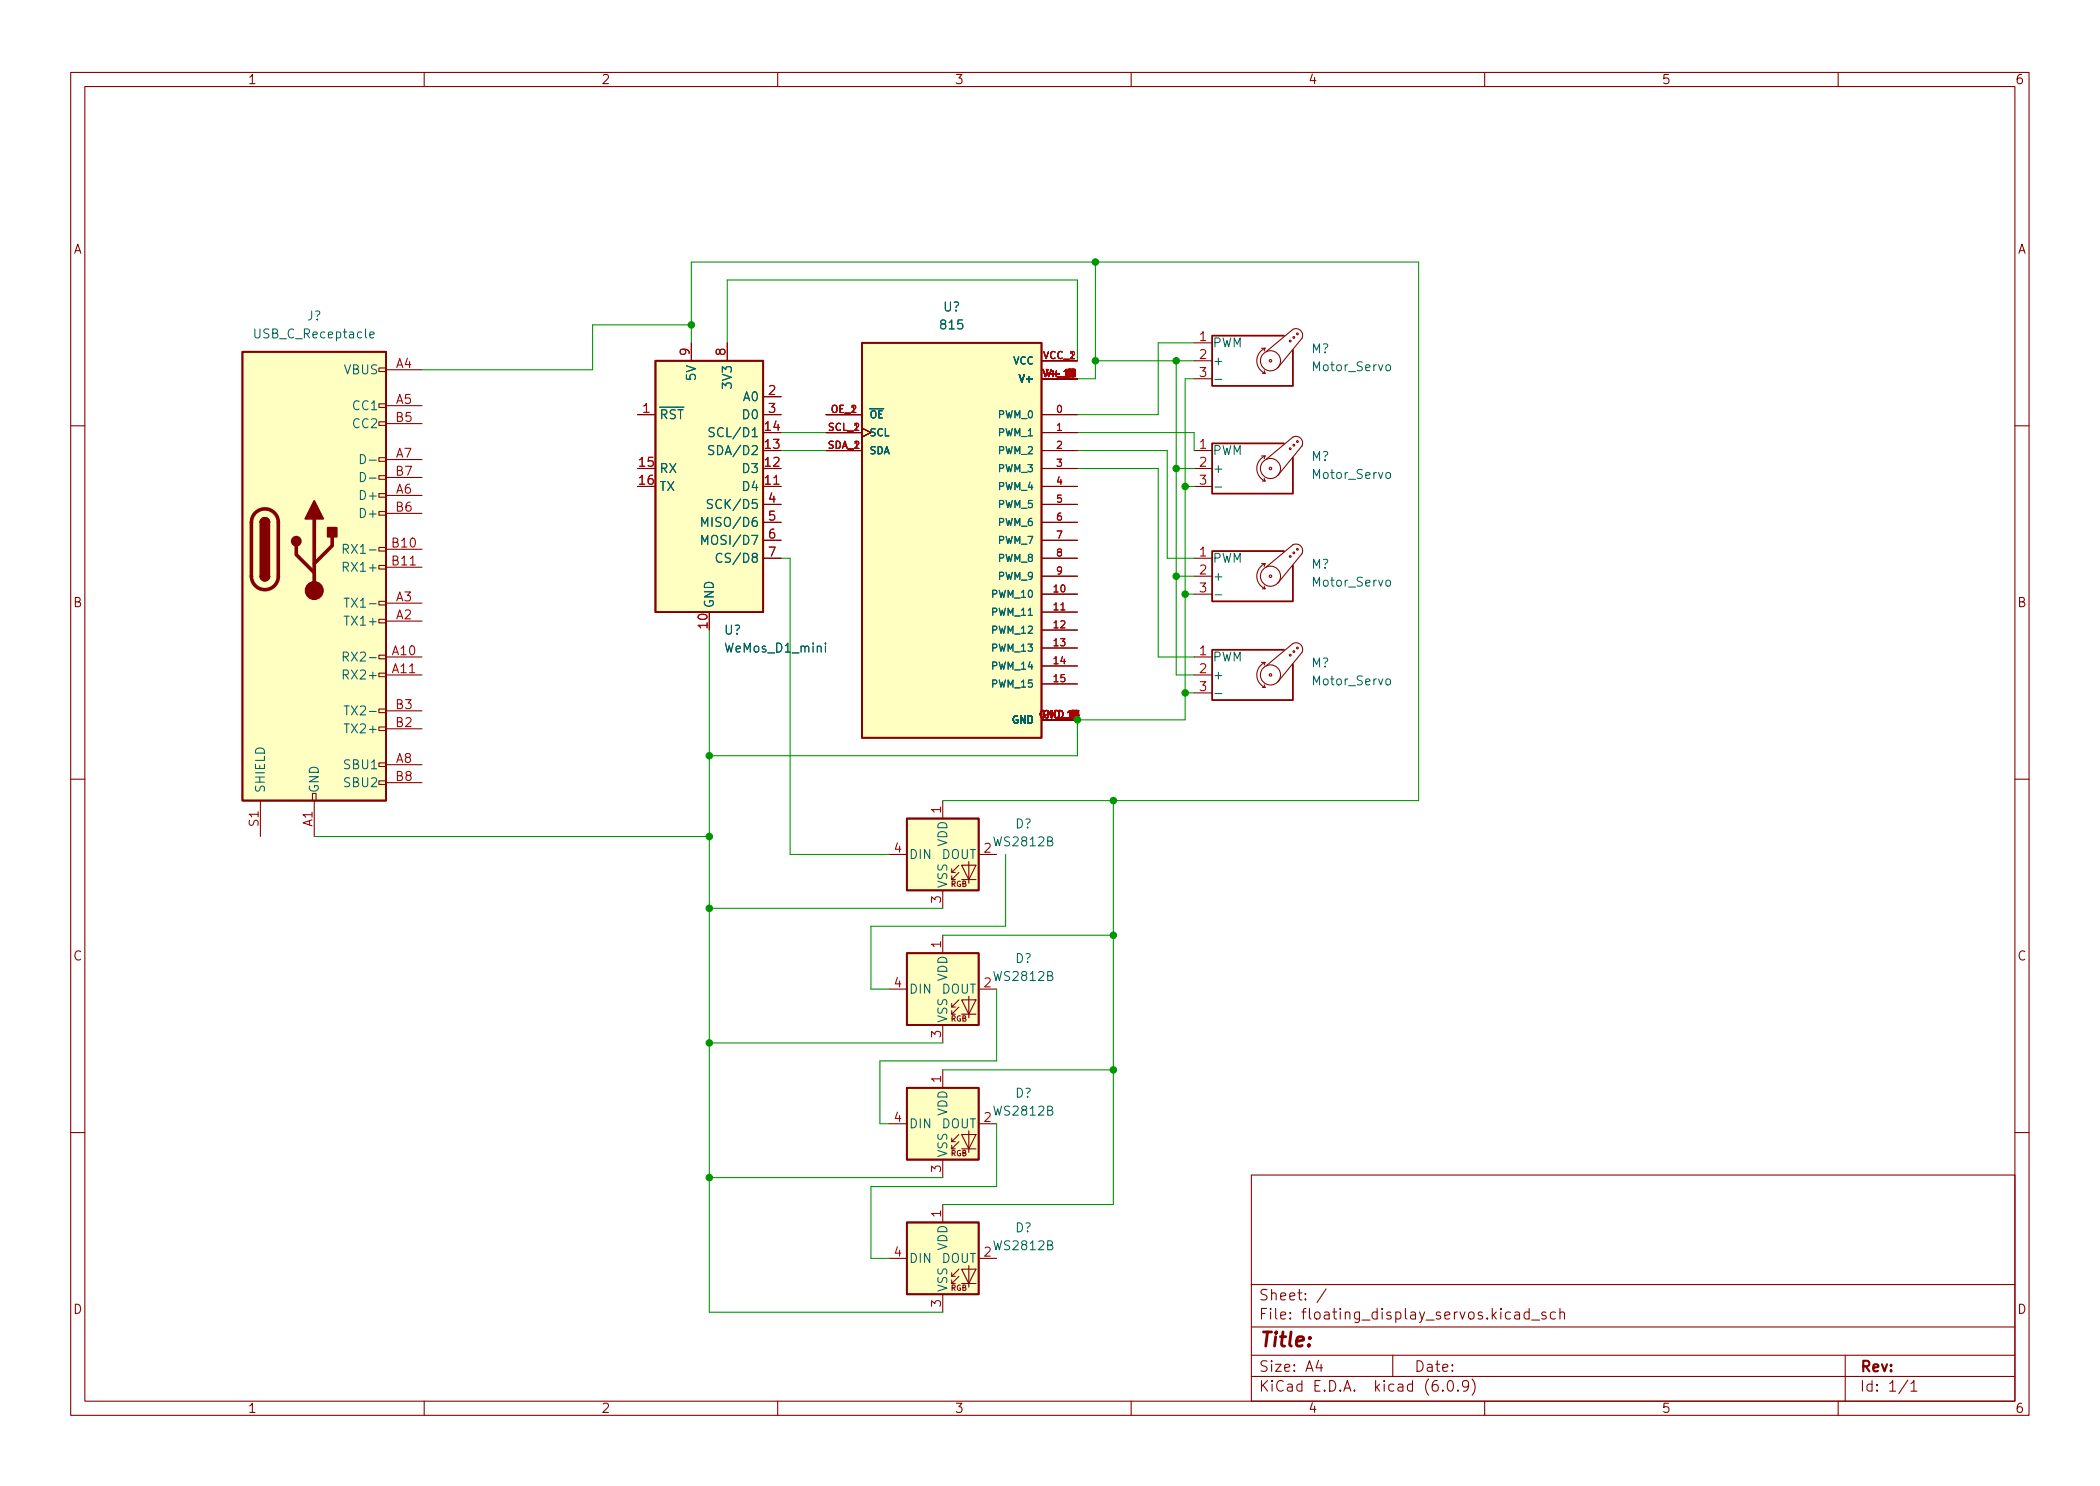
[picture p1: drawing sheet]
<svg xmlns="http://www.w3.org/2000/svg" width="297mm" height="210mm" viewBox="0 0 297 210" stroke-linecap="round" stroke-linejoin="round" font-family="sans-serif">
<g fill="none" stroke="#840000" stroke-width=".15">
<path d="M10 10.2h277v190.1h-277zM12 12.2h273v186.1h-273zM60 10.2v2M110 10.2v2M160 10.2v2M210 10.2v2M260 10.2v2M53.6 59.7h1v.5h-1zM53.6 57.1h1v.6h-1zM53.6 52.1h1v.5h-1zM54.6 52.3h5.1M54.6 57.4h5.1"/>
<path d="M54.6 59.9h5.1M90.2 58.7h2.5M97.8 48.5v2.5M102.9 48.5v2.5M107.9 58.7h2.6M107.9 56.1h2.6M116.8 58.7h5.1M147.3 58.7h5.1M147.3 53.6h5.1M147.3 51h5.1M168.9 53.6h2.5M168.9 51h2.5"/>
<path d="M168.9 48.5h2.5M178.4 49.3h.5M178.6 52.8h.3M178.8 52.4l.1 .4M178.9 49.3a1.93 1.93 0 0 0-1.1 1.7 1.93 1.93 0 0 0 1.1 1.8M178.9 49.3l-.1 .4M179.1 49.8l3.8-3.2a.94 .94 0 0 1 1.1 .2 .94 .94 0 0 1 .1 1.1l-3.4 4.2M10 60.2h2M53.6 77.5h1v.5h-1zM53.6 72.4h1v.5h-1zM53.6 69.8h1v.6h-1zM53.6 67.3h1v.5h-1z"/>
<path d="M53.6 64.8h1v.5h-1zM54.6 70.1h5.1M54.6 65h5.1M54.6 77.7h5.1M54.6 72.6h5.1M54.6 67.6h5.1M107.9 68.8h2.6M107.9 71.4h2.6M107.9 73.9h2.6M107.9 76.4h2.6M107.9 79h2.6M116.8 61.2h5.1"/>
<path d="M116.8 63.7h5.1M121.9 60.6l1.3 .6-1.3 .6M147.3 68.8h5.1M147.3 71.4h5.1M147.3 73.9h5.1M147.3 76.4h5.1M147.3 79h5.1M147.3 61.2h5.1M147.3 63.7h5.1M147.3 66.3h5.1M168.9 68.8h2.5M168.9 79h2.5"/>
<path d="M168.9 63.7h2.5M168.9 66.3h2.5M178.4 79.8h.5M178.4 64.5h.5M178.6 68.1h.3M178.8 67.7l.1 .4M178.9 79.8a1.93 1.93 0 0 0-1.1 1.7 1.93 1.93 0 0 0 1.1 1.8M178.9 64.5a1.93 1.93 0 0 0-1.1 1.8 1.93 1.93 0 0 0 1.1 1.8M178.9 79.8l-.1 .3M178.9 64.5l-.1 .4M179.1 65l3.8-3.2a.94 .94 0 0 1 1.1 .2 .94 .94 0 0 1 .1 1.1l-3.4 4.2M285 60.2h2"/>
<path d="M53.6 95.2h1v.6h-1zM53.6 92.7h1v.5h-1zM53.6 87.6h1v.5h-1zM53.6 85.1h1v.5h-1zM53.6 80h1v.5h-1zM54.6 93h5.1M54.6 95.5h5.1M54.6 87.9h5.1M54.6 85.3h5.1M54.6 80.3h5.1M147.3 84.1h5.1M147.3 86.6h5.1"/>
<path d="M147.3 89.1h5.1M147.3 91.7h5.1M147.3 94.2h5.1M147.3 96.8h5.1M147.3 81.5h5.1M168.9 93h2.5M168.9 95.5h2.5M168.9 84.1h2.5M168.9 81.5h2.5M168.9 98h2.5M178.4 93.7h.5M178.6 83.3h.3"/>
<path d="M178.6 97.3h.3M178.8 82.9l.1 .4M178.8 96.9l.1 .4M178.9 93.7a1.93 1.93 0 0 0-1.1 1.8 1.93 1.93 0 0 0 1.1 1.8M178.9 93.7l-.1 .4M179.1 80.3l3.8-3.2a.94 .94 0 0 1 1.1 .2 .94 .94 0 0 1 .1 1.1l-3.4 4.1M179.1 94.2l3.8-3.1a.94 .94 0 0 1 1.1 .1 .94 .94 0 0 1 .1 1.1l-3.4 4.2M10 110.2h2M36.8 113.3v5.1M44.2 112.3h.5v1h-.5zM44.4 113.3v5.1M53.6 110.5h1v.5h-1z"/>
<path d="M53.6 107.9h1v.6h-1zM53.6 102.9h1v.5h-1zM53.6 100.3h1v.5h-1zM54.6 108.2h5.1M54.6 103.1h5.1M54.6 100.6h5.1M54.6 110.7h5.1M133.3 113.3v2.5M147.3 101.8h5.1M285 110.2h2M125.7 120.9h2.6M125.7 139.9h2.6"/>
<path d="M133.3 126v2.5M133.3 132.3v2.6M134.6 123.4h.5M135.6 123.4l-1 1.1v-.6M135.6 122.4l-1 1v-.5M136 122.4h2l-1 2.1zM136 124.5h2M137 121.9v3.1M138.4 120.9h2.6M138.4 139.9h2.6M125.7 159h2.6M133.3 145v2.6"/>
<path d="M133.3 151.4v2.5M134.6 142.5h.5M135.6 142.5l-1 1v-.5M135.6 141.5l-1 1v-.5M136 141.5h2l-1 2zM136 143.5h2M137 141v3M138.4 159h2.6M10 160.2h2M125.7 178h2.6M133.3 164.1v2.5M133.3 170.4v2.6"/>
<path d="M134.6 161.5h.5M135.6 161.5l-1 1.1v-.6M135.6 160.5l-1 1v-.5M135.6 179.6l-1 1v-.5M136 160.5h2l-1 2.1zM136 179.6h2l-1 2zM136 162.6h2M137 160v3.1M137 179.1v3M138.4 178h2.6M177 166.3h108v32h-108zM285 160.2h2"/>
<path d="M60 198.3v2M110 198.3v2M133.3 183.1v2.6M134.6 180.6h.5M135.6 180.6l-1 1v-.5M136 181.6h2M160 198.3v2M177 194.8h108M177 191.8h108M177 187.8h108M177 181.8h108M186.5 192.5l-.4 1h1"/>
<path d="M186.9 193v1M187.6 182.4l-1.3 1.9M197 191.8v3M204.1 196.7v.1h-.1l.1-.1v.1M204.9 195.4a.36 .36 0 0 1 .6 .2 .77 .77 0 0 1-.4 1.2 1 1 0 0 1-.2-1.4zM206.2 196.7l.1 .1h-.1h-.1l.1-.1v.1M207.7 196l-.3 .3h-.3l-.2-.3v-.4l.1-.2 .4-.1 .2 .2a.99 .99 0 0 1-.3 1.3h-.3M208.2 195.1a1.72 1.72 0 0 1 0 2.3M210 198.3v2M214.3 185.7l.1-.1 .5 .1v.9M214.9 186l-.5 .1a.29 .29 0 0 0-.2 .2 .29 .29 0 0 0 .2 .3h.5M216.3 185.7l-.4-.1-.3 .3v.4l.1 .3h.2h.4"/>
<path d="M216.3 185.1v1.5M216.6 186.8h1.2M218.6 185.7l-.3-.1-.2 .2v.3l.5 .1 .1 .1-.1 .3h-.1h-.4M220 185.7l-.4-.1-.3 .3v.4l.1 .3h.2h.4M220.6 185.8a.37 .37 0 0 1 .7 0v.8M220.6 185.1v1.5M260 198.3v2M261 191.8v6.5M269.9 195.3l-1.3 1.9M270.3 195.8l.4-.5v1.5M270.3 196.8h.9"/>
<circle cx="179.7" cy="51" r=".18"/>
<circle cx="179.7" cy="51" r="1.42"/>
<circle cx="182.5" cy="48.3" r=".13"/>
<circle cx="183" cy="47.7" r=".13"/>
<circle cx="183.5" cy="47.2" r=".13"/>
<circle cx="179.7" cy="66.3" r=".18"/>
<circle cx="179.7" cy="66.3" r="1.42"/>
<circle cx="182.5" cy="63.5" r=".13"/>
<circle cx="182.5" cy="78.7" r=".13"/>
<circle cx="183" cy="78.2" r=".13"/>
<circle cx="183" cy="63" r=".13"/>
<circle cx="183.5" cy="77.7" r=".13"/>
<circle cx="183.5" cy="62.5" r=".13"/>
<circle cx="179.7" cy="81.5" r=".18"/>
<circle cx="179.7" cy="95.5" r=".18"/>
<circle cx="179.7" cy="81.5" r="1.42"/>
<circle cx="179.7" cy="95.5" r="1.42"/>
<circle cx="182.5" cy="92.7" r=".13"/>
<circle cx="183" cy="92.2" r=".13"/>
<circle cx="183.5" cy="91.7" r=".13"/>
</g>
<g fill="#ffffc2" stroke="#ffffc2" stroke-width=".14">
<path d="M128.3 153.9h10.1v10.2h-10.1z"/>
<path d="M128.3 115.8h10.1v10.2h-10.1z"/>
<path d="M128.3 173h10.1v10.1h-10.1z"/>
<path d="M34.3 49.8h20.3v63.5h-20.3z"/>
<path d="M128.3 134.9h10.1v10.1h-10.1z"/>
<path d="M92.7 51h15.2v35.6h-15.2z"/>
<path d="M121.9 48.5h25.4v55.9h-25.4z"/>
</g>
<g fill="none" stroke="#840000" stroke-width=".25">
<path d="M34.3 49.8h20.3v63.5h-20.3zM92.7 51h15.2v35.6h-15.2zM121.9 48.5h25.4v55.9h-25.4zM181.6 47.5h-10.2v7.1h11.5v-5.1M36.8 73.9a.64 .64 0 0 1 .7-.6 .64 .64 0 0 1 .6 .6M181.6 78h-10.2v7.1h11.5v-5.1M181.6 62.7h-10.2v7.1h11.5v-5M36.8 81.5a.64 .64 0 0 0 .7 .7 .64 .64 0 0 0 .6-.7M181.6 91.9h-10.2v7.2h11.5v-5.1M128.3 115.8h10.1v10.2h-10.1zM128.3 134.9h10.1v10.1h-10.1zM128.3 153.9h10.1v10.2h-10.1z"/>
<path d="M128.3 173h10.1v10.1h-10.1z"/>
</g>
<path d="M36.1 72.6a1.91 1.91 0 0 1 2.1-.5 1.91 1.91 0 0 1 1.2 1.8v7.6a1.91 1.91 0 0 1-1.9 1.9 1.91 1.91 0 0 1-1.9-1.9v-7.6a1.91 1.91 0 0 1 .5-1.3zM41.9 77.2v1.3l2.5 2.5M44.4 73.4v10.2M47 75.9v1.3l-2.6 2.6" fill="none" stroke="#840000" stroke-width=".51"/>
<g fill="#840000" stroke="#840000" stroke-width=".25">
<path d="M36.8 81.5h1.3a.64 .64 0 0 1-.6 .7 .64 .64 0 0 1-.7-.7z"/>
<path d="M36.8 73.9h1.3v7.6h-1.3z"/>
<path d="M37 73.5a.64 .64 0 0 1 .7-.2 .64 .64 0 0 1 .4 .6h-1.3z"/>
<path d="M44.4 70.9l1.3 2.5h-2.5z"/>
<path d="M46.4 74.7h1.2v1.2h-1.2z"/>
<circle cx="41.9" cy="76.6" r=".63"/>
</g>
<circle cx="44.4" cy="83.6" r="1.27" fill="#840000" stroke="#840000" stroke-width=".15"/>
<g fill="none" stroke="#006464" stroke-width=".15">
<path d="M52.3 47.4l.6-.1v-.3h-.4l-.2 .1 .1 .7h.5M171.9 53.7h.9M196.1 51.7l.3-.1 .3 .3v.3l-.3 .3-.3-.1-.1-.2v-.3zM48.6 77.7l.6-.1 .1-.2-.1-.3-.2-.1h-.4v1.3M48.9 77.7l.4 .6M51 64.3a.64 .64 0 0 1 .7 .7 .64 .64 0 0 1-.7 .6zM51 66.9a.64 .64 0 0 1 .7 .6 .64 .64 0 0 1-.7 .6zM52.2 65.1h1M52.2 67.6h1M99.3 74.5v-1.3l.4 .9 .4-.9v1.3M99.3 77v-1.2l.4 .9 .4-.9v1.2M100.8 70.7h-.5l-.2 .1v.4l.6 .2 .1 .3-.3 .2h-.5"/>
<path d="M101 63.1h-.5l-.2 .1v.3l.5 .3 .2 .3-.3 .2h-.5M101 60.6l-.5-.1-.1 .1v.4l.5 .2 .1 .3-.2 .3-.5-.1M102.1 78.4a.51 .51 0 0 0-.6 0 .51 .51 0 0 0-.2 .6 .48 .48 0 0 0 .3 .5 .48 .48 0 0 0 .5-.1M171.9 68.9h.9M196.1 66.9h.3l.3 .2v.4l-.3 .2-.3-.1-.1-.1v-.4zM48.6 92.9h.6l.1-.2-.1-.3-.2-.1h-.4v1.2M48.6 95.5l.6-.1 .1-.2-.1-.3-.2-.1h-.4v1.3M48.6 80.2h.6l.1-.2-.1-.3-.2-.1h-.4v1.2M48.7 87.2h.7M48.7 84.6h.7M48.7 99.9h.7M48.9 92.9l.4 .6"/>
<path d="M49 84.6v1.3M49 99.9v1.3M116.8 91v.1M116.8 91.4v.9M171.9 84.2h.9M171.9 98.1h.9M196.1 82.2l.3-.1 .3 .2v.4l-.3 .2h-.3l-.1-.2v-.4zM196.1 96.1h.3l.3 .2v.4l-.3 .2-.3-.1-.1-.1v-.4zM48.7 102.4h.7"/>
</g>
<g fill="none" stroke="#009600" stroke-width=".15">
<path d="M154.9 37.1v16.5h-2.5M97.8 48.5v-11.4h102.9v76.2h-67.4M97.8 46h-14v6.3h-24.1M102.9 48.5v-8.9h49.5v11.4M154.9 51h14M166.4 51v44.5h2.5M168.9 53.6h-1.3v48.2h-15.2v5.1h-52.1M168.9 48.5h-5.1v10.2h-11.4M110.5 79h1.3v41.9h13.9M110.5 63.7h6.3M110.5 61.2h6.3M152.4 63.7h12.7v15.3h3.8"/>
<path d="M152.4 61.2h16.5v2.5M152.4 66.3h11.4v26.7h5.1M166.4 66.3h2.5M167.6 68.8h1.3M100.3 89.1v96.6h33M166.4 81.5h2.5M167.6 98h1.3M167.6 84.1h1.3M44.4 118.4h55.9M157.5 113.3v57.1h-24.2M100.3 128.5h33M133.3 132.3h24.2"/>
<path d="M141 139.9v10.2h-16.5v8.9h1.2M142.2 120.9v10.2h-19v8.8h2.5M100.3 147.6h33M133.3 151.4h24.2M141 159v8.9h-17.8v10.1h2.5M100.3 166.6h33"/>
</g>
<g fill="#009600" stroke="#009600" stroke-width=".15">
<circle cx="100.3" cy="147.6" r=".46"/>
<circle cx="100.3" cy="166.6" r=".46"/>
<circle cx="100.3" cy="128.5" r=".46"/>
<circle cx="100.3" cy="106.9" r=".46"/>
<circle cx="100.3" cy="118.4" r=".46"/>
<circle cx="97.8" cy="46" r=".46"/>
<circle cx="154.9" cy="37.1" r=".46"/>
<circle cx="154.9" cy="51" r=".46"/>
<circle cx="166.4" cy="66.3" r=".46"/>
<circle cx="167.6" cy="68.8" r=".46"/>
<circle cx="166.4" cy="51" r=".46"/>
<circle cx="167.6" cy="84.1" r=".46"/>
<circle cx="166.4" cy="81.5" r=".46"/>
<circle cx="157.5" cy="151.4" r=".46"/>
<circle cx="157.5" cy="113.3" r=".46"/>
<circle cx="157.5" cy="132.3" r=".46"/>
<circle cx="167.6" cy="98" r=".46"/>
<circle cx="152.4" cy="101.8" r=".46"/>
</g>
<text font-size="2.8" fill="#840000" x="178" y="190.6">Title:</text>
<g font-size="2.1" fill="#840000">
<text x="178" y="184">Sheet: /</text>
<text x="178" y="186.7">File: floating_display_servos.kicad_sch</text>
<text x="178" y="196.9">KiCad E.D.A. kicad (6.0.9)</text>
<text x="178" y="194.1">Size: A4</text>
<text x="200" y="194.1">Date:</text>
<text x="263" y="194.1">Rev:</text>
<text x="263" y="196.9">Id: 1/1</text>
</g>
<g font-size="1.8" fill="#840000">
<text x="35" y="11.9">1</text>
<text x="85" y="11.9">2</text>
<text x="135" y="11.9">3</text>
<text x="185" y="11.9">4</text>
<text x="235" y="11.9">5</text>
<text x="285" y="11.9">6</text>
<text x="10.3" y="35.9">A</text>
<text x="285.3" y="35.9">A</text>
<text x="10.3" y="85.9">B</text>
<text x="285.3" y="85.9">B</text>
<text x="10.3" y="135.9">C</text>
<text x="285.3" y="135.9">C</text>
<text x="10.3" y="185.9">D</text>
<text x="285.3" y="185.9">D</text>
<text x="35" y="199.9">1</text>
<text x="85" y="199.9">2</text>
<text x="135" y="199.9">3</text>
<text x="185" y="199.9">4</text>
<text x="235" y="199.9">5</text>
<text x="285" y="199.9">6</text>
</g>
<g font-size="1.8" fill="#006464">
<text x="36.3" y="47.9">USB_C_Receptacle</text>
<text x="43.4" y="45.3">J?</text>
<text x="133.1" y="46.6">815</text>
<text x="133.4" y="44.1">U?</text>
<text x="48.7" y="53">VBUS</text>
<text x="98.4" y="53.7" transform="rotate(-90 98.4 53.7)">5V</text>
<text x="171.5" y="49.1">PWM</text>
<text x="171.5" y="51.7">+</text>
<text x="185.5" y="50">M?</text>
<text x="185.8" y="52.5">Motor_Servo</text>
<text x="50.1" y="58">CC1</text>
<text x="93.2" y="59.3">~{RST}</text>
<text x="103.5" y="54.7" transform="rotate(-90 103.5 54.7)">3V3</text>
<text x="105.2" y="56.8">A0</text>
<text x="105.2" y="59.3">D0</text>
<text x="50.1" y="60.6">CC2</text>
<text x="101" y="64.4">SDA/D2</text>
<text x="101.2" y="61.8">SCL/D1</text>
<text x="171.5" y="64.4">PWM</text>
<text x="185.5" y="65.2">M?</text>
<text x="51.3" y="70.7">D+</text>
<text x="93.2" y="66.9">RX</text>
<text x="93.2" y="69.5">TX</text>
<text x="105.2" y="69.5">D4</text>
<text x="105.2" y="66.9">D3</text>
<text x="171.5" y="66.9">+</text>
<text x="185.8" y="67.8">Motor_Servo</text>
<text x="51.3" y="73.3">D+</text>
<text x="100.2" y="74.5">MISO/D6</text>
<text x="100.2" y="77.1">MOSI/D7</text>
<text x="101" y="72">SCK/D5</text>
<text x="49.1" y="80.9">RX1+</text>
<text x="49.6" y="78.4">RX1-</text>
<text x="102.2" y="79.6">CS/D8</text>
<text x="171.5" y="79.6">PWM</text>
<text x="171.5" y="82.2">+</text>
<text x="185.5" y="80.5">M?</text>
<text x="185.8" y="83">Motor_Servo</text>
<text x="49.3" y="88.5">TX1+</text>
<text x="49.8" y="86">TX1-</text>
<text x="101" y="86.1" transform="rotate(-90 101 86.1)">GND</text>
<text x="102.5" y="89.8">U?</text>
<text x="49.6" y="93.6">RX2-</text>
<text x="102.7" y="92.3">WeMos_D1_mini</text>
<text x="171.5" y="93.6">PWM</text>
<text x="185.5" y="94.4">M?</text>
<text x="49.1" y="96.1">RX2+</text>
<text x="49.8" y="101.2">TX2-</text>
<text x="171.5" y="96.1">+</text>
<text x="185.8" y="97">Motor_Servo</text>
<text x="49.3" y="103.8">TX2+</text>
<text x="37.5" y="112.3" transform="rotate(-90 37.5 112.3)">SHIELD</text>
<text x="45.1" y="112.3" transform="rotate(-90 45.1 112.3)">GND</text>
<text x="48.9" y="108.8">SBU1</text>
<text x="48.9" y="111.4">SBU2</text>
<text x="134" y="119.8" transform="rotate(-90 134 119.8)">VDD</text>
<text x="140.7" y="119.7">WS2812B</text>
<text x="143.6" y="117.2">D?</text>
<text x="128.5" y="121.5">DIN</text>
<text x="133.2" y="121.5">DOUT</text>
<text x="134" y="125.7" transform="rotate(-90 134 125.7)">VSS</text>
<text x="143.6" y="136.3">D?</text>
<text x="128.5" y="140.6">DIN</text>
<text x="133.2" y="140.6">DOUT</text>
<text x="134" y="138.9" transform="rotate(-90 134 138.9)">VDD</text>
<text x="140.7" y="138.8">WS2812B</text>
<text x="134" y="144.8" transform="rotate(-90 134 144.8)">VSS</text>
<text x="143.6" y="155.3">D?</text>
<text x="128.5" y="159.6">DIN</text>
<text x="133.2" y="159.6">DOUT</text>
<text x="134" y="157.9" transform="rotate(-90 134 157.9)">VDD</text>
<text x="140.7" y="157.8">WS2812B</text>
<text x="134" y="163.8" transform="rotate(-90 134 163.8)">VSS</text>
<text x="128.5" y="178.7">DIN</text>
<text x="133.2" y="178.7">DOUT</text>
<text x="134" y="177" transform="rotate(-90 134 177)">VDD</text>
<text x="140.7" y="176.9">WS2812B</text>
<text x="143.6" y="174.4">D?</text>
<text x="134" y="182.9" transform="rotate(-90 134 182.9)">VSS</text>
</g>
<g font-size="1.8" fill="#a90000">
<text x="56" y="52.1">A4</text>
<text x="97.5" y="50.3" transform="rotate(-90 97.5 50.3)">9</text>
<text x="102.6" y="50.3" transform="rotate(-90 102.6 50.3)">8</text>
<text x="169.7" y="48.3">1</text>
<text x="169.7" y="50.8">2</text>
<text x="169.7" y="53.3">3</text>
<text x="56" y="57.1">A5</text>
<text x="56" y="59.7">B5</text>
<text x="90.9" y="58.4">1</text>
<text x="108.7" y="55.9">2</text>
<text x="108.7" y="58.4">3</text>
<text x="56" y="64.8">A7</text>
<text x="108.2" y="63.5">13</text>
<text x="108.2" y="61">14</text>
<text x="169.7" y="63.5">1</text>
<text x="56" y="69.8">A6</text>
<text x="56" y="67.3">B7</text>
<text x="90.5" y="66">15</text>
<text x="90.5" y="68.6">16</text>
<text x="108.2" y="68.6">11</text>
<text x="108.2" y="66">12</text>
<text x="108.7" y="71.1">4</text>
<text x="169.7" y="66">2</text>
<text x="169.7" y="68.6">3</text>
<text x="55.5" y="77.5">B10</text>
<text x="56" y="72.4">B6</text>
<text x="108.7" y="73.7">5</text>
<text x="108.7" y="76.2">6</text>
<text x="55.5" y="80">B11</text>
<text x="108.7" y="78.7">7</text>
<text x="169.7" y="78.7">1</text>
<text x="169.7" y="81.3">2</text>
<text x="169.7" y="83.8">3</text>
<text x="56" y="87.6">A2</text>
<text x="56" y="85.1">A3</text>
<text x="100.1" y="88.9" transform="rotate(-90 100.1 88.9)">10</text>
<text x="55.5" y="92.7">A10</text>
<text x="55.5" y="95.2">A11</text>
<text x="169.7" y="92.7">1</text>
<text x="169.7" y="95.2">2</text>
<text x="56" y="100.3">B3</text>
<text x="169.7" y="97.8">3</text>
<text x="56" y="107.9">A8</text>
<text x="56" y="102.9">B2</text>
<text x="56" y="110.5">B8</text>
<text x="36.6" y="116.9" transform="rotate(-90 36.6 116.9)">S1</text>
<text x="44.2" y="116.9" transform="rotate(-90 44.2 116.9)">A1</text>
<text x="133.1" y="115" transform="rotate(-90 133.1 115)">1</text>
<text x="126.5" y="120.6">4</text>
<text x="139.2" y="120.6">2</text>
<text x="133.1" y="127.7" transform="rotate(-90 133.1 127.7)">3</text>
<text x="133.1" y="134.1" transform="rotate(-90 133.1 134.1)">1</text>
<text x="126.5" y="139.7">4</text>
<text x="139.2" y="139.7">2</text>
<text x="133.1" y="146.8" transform="rotate(-90 133.1 146.8)">3</text>
<text x="133.1" y="153.1" transform="rotate(-90 133.1 153.1)">1</text>
<text x="126.5" y="158.7">4</text>
<text x="139.2" y="158.7">2</text>
<text x="133.1" y="165.8" transform="rotate(-90 133.1 165.8)">3</text>
<text x="133.1" y="172.2" transform="rotate(-90 133.1 172.2)">1</text>
<text x="126.5" y="177.8">4</text>
<text x="139.2" y="177.8">2</text>
<text x="133.1" y="184.9" transform="rotate(-90 133.1 184.9)">3</text>
</g>
<g font-size="1.4" fill="#006464">
<text x="143.3" y="51.6">VCC</text>
<text x="122.9" y="59.2">~{OE}</text>
<text x="141.3" y="59.2">PWM_0</text>
<text x="144.5" y="54.1">V+</text>
<text x="122.9" y="61.7">SCL</text>
<text x="122.9" y="64.3">SDA</text>
<text x="141.3" y="61.7">PWM_1</text>
<text x="141.3" y="64.3">PWM_2</text>
<text x="141.3" y="66.8">PWM_3</text>
<text x="141.3" y="69.3">PWM_4</text>
<text x="141.3" y="71.9">PWM_5</text>
<text x="141.3" y="74.4">PWM_6</text>
<text x="141.3" y="77">PWM_7</text>
<text x="141.3" y="79.5">PWM_8</text>
<text x="141.3" y="82">PWM_9</text>
<text x="140.5" y="84.6">PWM_10</text>
<text x="140.5" y="87.1">PWM_11</text>
<text x="140.5" y="89.7">PWM_12</text>
<text x="140.5" y="92.2">PWM_13</text>
<text x="140.5" y="94.7">PWM_14</text>
<text x="140.5" y="97.3">PWM_15</text>
<text x="143.2" y="102.4">GND</text>
</g>
<g font-size="1.4" fill="#a90000">
<text x="147.6" y="50.8">VCC_1</text>
<text x="147.8" y="53.3">V+_10</text>
<text x="148.2" y="53.3">V+_11</text>
<text x="150.7" y="53.3">21</text>
<text x="150.7" y="53.3">7</text>
<text x="151.4" y="50.8">2</text>
<text x="117.6" y="58.4">OE_1</text>
<text x="120.4" y="58.4">2</text>
<text x="149.5" y="58.4">0</text>
<text x="117.1" y="63.5">SDA_1</text>
<text x="117.2" y="61">SCL_1</text>
<text x="120.7" y="61">2</text>
<text x="120.8" y="63.5">2</text>
<text x="149.5" y="61">1</text>
<text x="149.5" y="63.5">2</text>
<text x="149.5" y="66">3</text>
<text x="149.5" y="68.6">4</text>
<text x="149.5" y="71.1">5</text>
<text x="149.5" y="73.7">6</text>
<text x="149.5" y="76.2">7</text>
<text x="149.1" y="83.8">10</text>
<text x="149.5" y="78.7">8</text>
<text x="149.5" y="81.3">9</text>
<text x="149.1" y="86.4">11</text>
<text x="149.1" y="88.9">12</text>
<text x="149.1" y="91.4">13</text>
<text x="149.1" y="94">14</text>
<text x="147.5" y="101.6">GND_11</text>
<text x="149.1" y="96.5">15</text>
<text x="151.4" y="101.6">2</text>
</g>
<g font-size="1.1" fill="#840000">
<text x="134.5" y="125.5">RGB</text>
<text x="134.5" y="144.5">RGB</text>
<text x="134.5" y="163.6">RGB</text>
<text x="134.5" y="182.6">RGB</text>
</g>
</svg>
